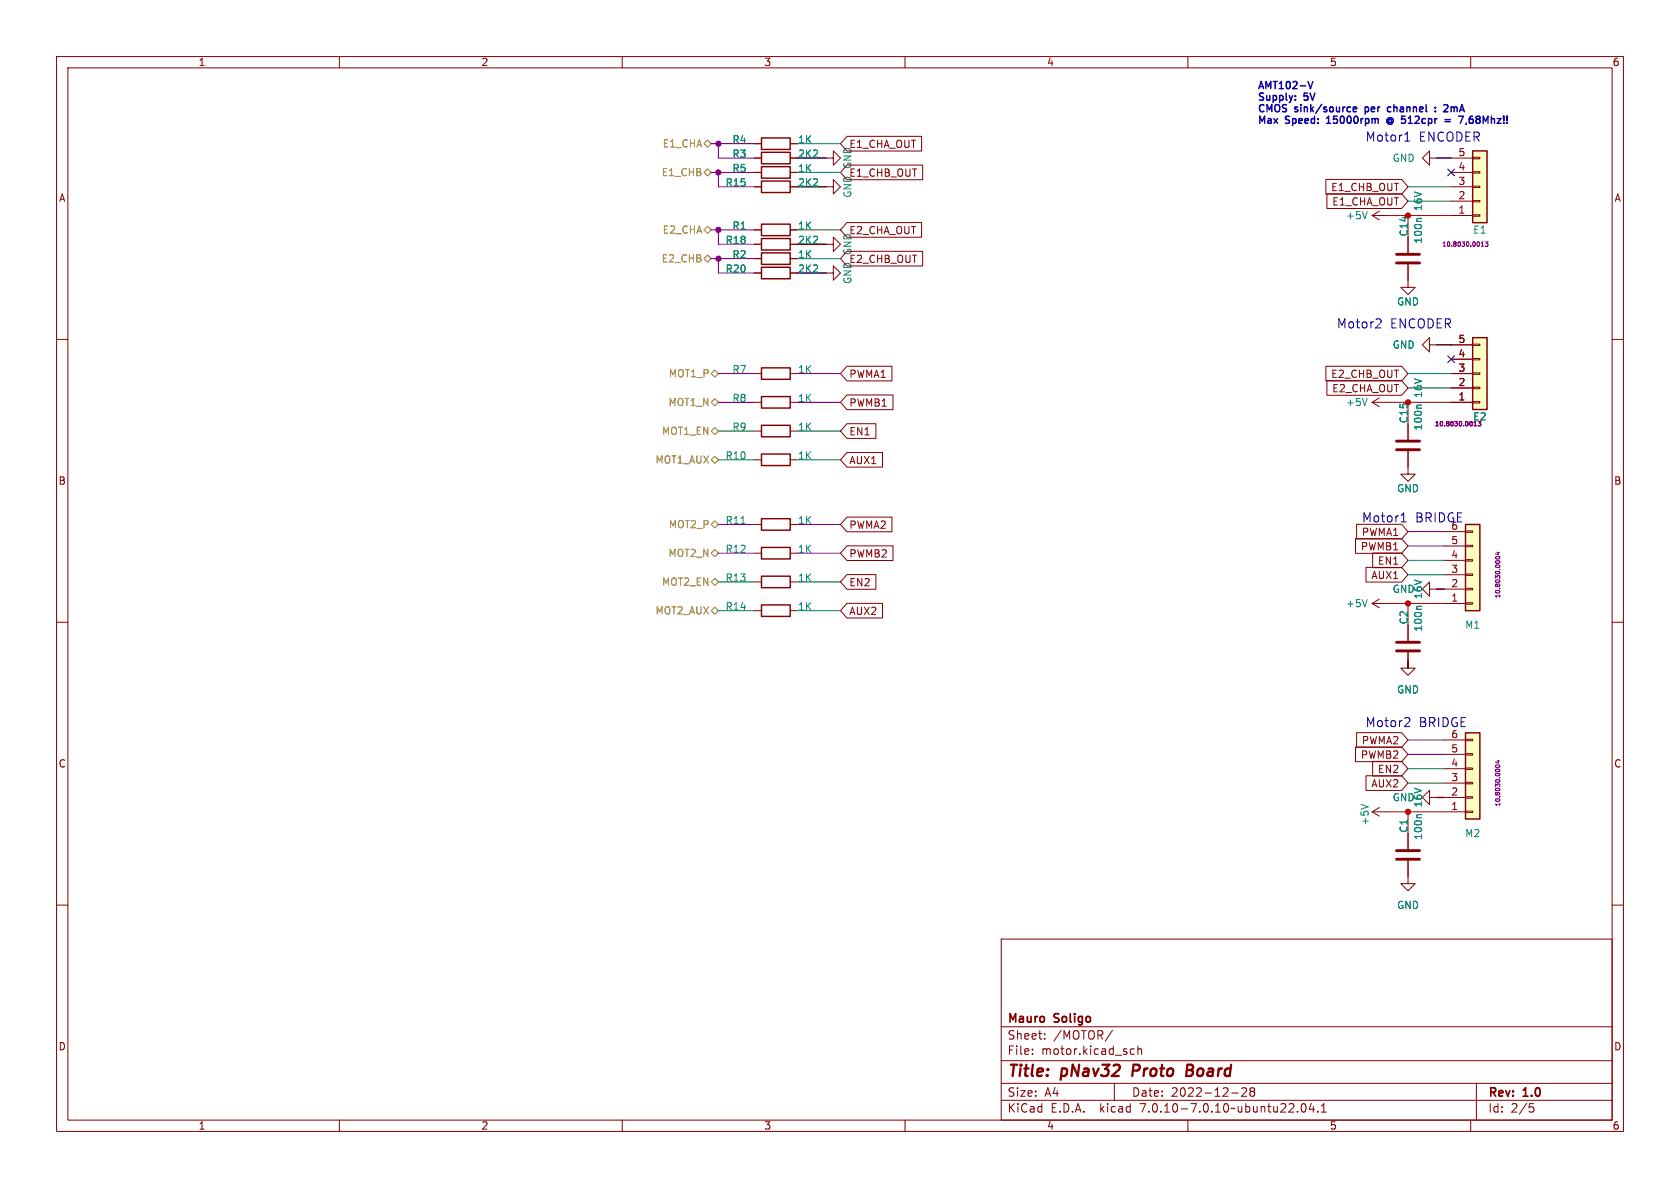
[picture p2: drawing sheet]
<svg xmlns="http://www.w3.org/2000/svg" width="297mm" height="210mm" viewBox="0 0 297 210" stroke-linecap="round" stroke-linejoin="round" font-family="sans-serif">
<g fill="none" stroke="#840000" stroke-width=".18">
<path d="M10 10h277v190h-277zM12 12h273v186h-273zM60 10v2M110 10v2M160 10v2M210 10v2M260 10v2M133.3 33h1.3M133.3 30.5h1.3M133.3 27.9h1.3M133.3 25.4h1.3M139.7 33h1.3"/>
<path d="M139.7 30.5h1.3M139.7 27.9h1.3M139.7 25.4h1.3M146 33h1.3v-1.2l1.3 1.2-1.3 1.3v-1.3M146 27.9h1.3v-1.2l1.3 1.2-1.3 1.3v-1.3M149.7 29.2h13.4v2.6h-13.4l-1.1-1.3zM149.7 24.1h13.2v2.6h-13.2l-1.1-1.3zM149.7 39.3h13.2v2.6h-13.2l-1.1-1.3zM234.4 31.7h13.4l1.1 1.3-1.1 1.3h-13.4zM234.6 34.3h13.2l1.1 1.3-1.1 1.3h-13.2zM242.6 38.1h2.5M242.6 38.1l1.2 .8"/>
<path d="M243.8 37.3l-1.2 .8M252.7 27.9v-1.2l-1.2 1.2 1.2 1.3v-1.3h1.3M256.5 38.1h3.8M256.5 35.6h3.8M256.5 33h3.8M256.5 30.5h3.8M256.5 27.9h3.8M260.3 27.8h1.3v.3h-1.3zM260.3 30.4h1.3v.2h-1.3zM260.3 32.9h1.3v.2h-1.3zM260.3 35.4h1.3v.3h-1.3zM260.3 38h1.3v.2h-1.3z"/>
<path d="M10 60h2M133.3 40.6h1.3M133.3 45.7h1.3M133.3 48.3h1.3M133.3 43.2h1.3M139.7 40.6h1.3M139.7 45.7h1.3M139.7 48.3h1.3M139.7 43.2h1.3M146 43.2h1.3v-1.3l1.3 1.3-1.3 1.3v-1.3M146 48.3h1.3v-1.3l1.3 1.3-1.3 1.2v-1.2M149.7 44.4h13.4v2.6h-13.4l-1.1-1.3z"/>
<path d="M248.9 46.7v4.1h1.3l-1.3 1.3-1.3-1.3h1.3M248.9 41.9v2.8M285 60h2M133.3 76.2h1.3M133.3 71.1h1.3M133.3 66h1.3M139.7 76.2h1.3M139.7 71.1h1.3M139.7 66h1.3M149.7 69.8h8.2v2.6h-8.2l-1.1-1.3zM149.7 74.9h5.1v2.6h-5.1l-1.1-1.3zM149.7 64.7h8v2.6h-8l-1.1-1.3z"/>
<path d="M149.7 80h6.3v2.6h-6.3l-1.1-1.3zM234.4 64.7h13.4l1.1 1.3-1.1 1.3h-13.4zM234.6 67.3h13.2l1.1 1.3-1.1 1.3h-13.2zM242.6 71.1h2.5M242.6 71.1l1.2 .8M243.8 70.4l-1.2 .7M248.9 79.8v4h1.3l-1.3 1.3-1.3-1.3h1.3M248.9 74.9v2.8M252.7 61v-1.3l-1.2 1.3 1.2 1.2v-1.2h1.3M256.5 71.1h3.8M256.5 68.6h3.8M256.5 66h3.8"/>
<path d="M256.5 63.5h3.8M256.5 61h3.8M260.3 60.8h1.3v.3h-1.3zM260.3 63.4h1.3v.2h-1.3zM260.3 65.9h1.3v.3h-1.3zM260.3 68.5h1.3v.2h-1.3zM260.3 71h1.3v.2h-1.3zM133.3 92.7h1.3M133.3 97.8h1.3M133.3 81.3h1.3M139.7 92.7h1.3M139.7 97.8h1.3"/>
<path d="M139.7 81.3h1.3M149.7 96.5h8.2v2.6h-8.2l-1.1-1.3zM149.7 91.4h8v2.6h-8l-1.1-1.3zM239.6 95.2h8.2l1.1 1.3-1.1 1.3h-8.2zM239.8 92.7h8l1.1 1.3-1.1 1.3h-8zM242.7 97.8h5.1l1.1 1.3-1.1 1.3h-5.1zM255.3 99.1h3.8M255.3 96.5h3.8M255.3 94h3.8M259.1 93.9h1.2v.2h-1.2zM259.1 96.4h1.2v.2h-1.2zM259.1 98.9h1.2v.3h-1.2z"/>
<path d="M10 110h2M133.3 102.9h1.3M133.3 108h1.3M139.7 102.9h1.3M139.7 108h1.3M149.7 106.7h6.3v2.5h-6.3l-1.1-1.2zM149.7 101.6h5.1v2.6h-5.1l-1.1-1.3zM241.5 100.3h6.3l1.1 1.3-1.1 1.3h-6.3zM242.6 106.7l1.2 .7M242.6 106.7h2.5M243.8 105.9l-1.2 .8M248.9 115.3v2.8h-1.3l1.3 1.3 1.3-1.3h-1.3v-1.3"/>
<path d="M248.9 110.5v2.8M252.7 104.1v-1.2l-1.2 1.2 1.2 1.3v-1.3h1.3M255.3 106.7h3.8M255.3 104.1h3.8M255.3 101.6h3.8M259.1 101.5h1.2v.2h-1.2zM259.1 104h1.2v.3h-1.2zM259.1 106.6h1.2v.2h-1.2zM285 110h2M239.6 132.1h8.2l1.1 1.3-1.1 1.2h-8.2zM239.8 129.5h8l1.1 1.3-1.1 1.3h-8zM241.5 137.1h6.3l1.1 1.3-1.1 1.3h-6.3z"/>
<path d="M242.7 134.6h5.1l1.1 1.3-1.1 1.3h-5.1zM255.3 138.4h3.8M255.3 135.9h3.8M255.3 133.4h3.8M255.3 130.8h3.8M259.1 130.7h1.2v.2h-1.2zM259.1 133.2h1.2v.3h-1.2zM259.1 135.8h1.2v.2h-1.2zM259.1 138.3h1.2v.3h-1.2zM10 160h2M242.6 143.5h2.5M242.6 143.5l1.2 .8"/>
<path d="M243.8 142.7l-1.2 .8M248.9 152.1v4.1h1.3l-1.3 1.3-1.3-1.3h1.3M248.9 147.3v2.8M252.7 141v-1.3l-1.2 1.3 1.2 1.2v-1.2h1.3M255.3 143.5h3.8M255.3 141h3.8M259.1 140.8h1.2v.3h-1.2zM259.1 143.4h1.2v.2h-1.2zM285 160h2M177 166h108v32h-108zM60 198v2M110 198v2"/>
<path d="M160 198v2M177 194.5h108M177 191.5h108M177 187.5h108M177 181.5h108M182.5 186.3v.1M182.5 185.5v.1M184.7 183.6v.1M184.7 182.8v.1M196.7 182.1l-1.3 2M197 191.5v3M199.9 186.3l.2 .1 .4-.1"/>
<path d="M200.5 185.5l-.4-.1-.2 .1M201.2 185.5l.2-.1 .3 .1 .1 .9M201.2 184.9v1.5M210 198v2M217.7 193.2h1.2M219.5 192.4l.6-.1 .2 .1 .1 .3-.9 1.1h.9M221.2 192.9l-.2-.2 .2-.4 .5 .1 .1 .2-.3 .3M221.2 192.9l-.2 .3v.3l.2 .3 .5-.1 .1-.2-.1-.4-.2-.2M221.2 192.9h.3M229.4 196.5v.1M230.2 195.2l.2-.1a.81 .81 0 0 1 .6 .6 .81 .81 0 0 1-.3 .8l-.2 .1a.81 .81 0 0 1-.3-1.4zM231.8 195l-.3 1.1h.9"/>
<path d="M232.2 195.6v1M233 196.5v.1M233.6 196.6h.9M233.6 195.5l.4-.4v1.5M260 198v2M261 191.5v6.5M270.4 195.1h.7M270.5 195.7h.4l.3 .3-.2 .5-.5 .1"/>
</g>
<path d="M200.4 188.2l-.2 2M209.8 189.2h.7M210.5 189.2l.3 .1M210.6 188.2h-.7l-.2 2 .9-.1M210.7 189.1l-.2 .1" fill="none" stroke="#840000" stroke-width=".4"/>
<path d="M246.9 46.5h4.1M246.9 45h4.1M246.9 79.5h4.1M246.9 78h4.1M246.9 115.1h4.1M246.9 113.5h4.1M246.9 151.9h4.1M246.9 150.4h4.1" fill="none" stroke="#840000" stroke-width=".51"/>
<path d="M241.7 37.4l-.4 1.3M251.3 38.6h-.7l-.1 .2M241.7 70.4l-.4 1.3M251.3 71.6h-.7l-.1 .2M131 92.6h.7M241.7 106l-.4 1.3M251.3 107.2h-.7l-.1 .2M240.6 142.2l1.3 .4M251.3 144h-.7l-.1 .2" fill="none" stroke="#008484" stroke-width=".18"/>
<g fill="#ffffc2" stroke="#ffffc2" stroke-width=".18">
<path d="M259.1 129.5h2.5v15.3h-2.5z"/>
<path d="M259.1 92.7h2.5v15.3h-2.5z"/>
<path d="M260.3 59.7h2.6v12.7h-2.6z"/>
<path d="M260.3 26.7h2.6v12.7h-2.6z"/>
</g>
<g fill="none" stroke="#840000" stroke-width=".25">
<path d="M134.6 39.6h5.1v2.1h-5.1zM134.6 24.4h5.1v2h-5.1zM134.6 32h5.1v2h-5.1zM134.6 26.9h5.1v2.1h-5.1zM134.6 29.5h5.1v2h-5.1zM260.3 26.7h2.6v12.7h-2.6zM134.6 44.7h5.1v2h-5.1zM134.6 47.2h5.1v2.1h-5.1zM134.6 42.2h5.1v2h-5.1zM260.3 59.7h2.6v12.7h-2.6zM134.6 75.2h5.1v2h-5.1zM134.6 65h5.1v2.1h-5.1z"/>
<path d="M134.6 70.1h5.1v2h-5.1zM134.6 91.7h5.1v2h-5.1zM134.6 96.8h5.1v2h-5.1zM134.6 80.3h5.1v2h-5.1zM259.1 92.7h2.5v15.3h-2.5zM134.6 101.9h5.1v2h-5.1zM134.6 106.9h5.1v2.1h-5.1zM259.1 129.5h2.5v15.3h-2.5z"/>
</g>
<g fill="none" stroke="#840084" stroke-width=".18">
<path d="M125.7 30.5h7.6M125.7 25.4h7.6M127 25.4v2.5h6.3M127 30.5v2.5h6.3M125.7 45.7h7.6M125.7 40.6h7.6M127 40.6v2.6h6.3M127 45.7v2.6h6.3M261.9 43.5h.4M261.9 43l.2-.3v.8M262.6 42.7h.5l-.3 .3 .2 .1v.4h-.4M127 71.1h6.3"/>
<path d="M127 66h6.3M141 71.1h7.6M141 66h7.6M260.6 75.3h.4M260.8 74.5v.8M261.8 75.1l-.2 .2-.3-.1M127 92.7h6.3M127 97.8h6.3M141 92.7h7.6M141 97.8h7.6M248.9 94h6.4M248.9 96.5h6.4"/>
<path d="M264.6 97.7h.6M264.7 98.8l-.3-.2a.38 .38 0 0 1 .4-.2 .38 .38 0 0 1 .3 .3l-.2 .1M264.9 97.6v.5l-.6-.2M248.9 130.8h6.4M248.9 133.4h6.4M264.6 134.5h.6M264.7 135.7l-.3-.2a.38 .38 0 0 1 .4-.3 .38 .38 0 0 1 .3 .3l-.2 .2M264.9 134.4v.5l-.6-.2"/>
</g>
<path d="M124.5 25.4l.6-.6 .6 .6-.6 .6zM124.5 30.5l.6-.7 .6 .7-.6 .6zM124.5 40.6l.6-.6 .6 .6-.6 .7zM124.5 45.7l.6-.6 .6 .6-.6 .7zM125.7 66l.7-.6 .6 .6-.6 .7zM125.7 76.2l.7-.6 .6 .6-.6 .6zM125.7 71.1l.7-.6 .6 .6-.6 .7zM125.7 92.7l.7-.6 .6 .6-.6 .6zM125.7 81.3l.7-.7 .6 .7-.6 .6zM126.4 97.2l.6 .6-.6 .6-.7-.6zM125.7 102.9l.7-.7 .6 .7-.6 .6zM125.7 108l.7-.7 .6 .7-.6 .6z" fill="none" stroke="#848400" stroke-width=".18"/>
<g fill="none" stroke="#0000c2" stroke-width=".25">
<path d="M231.2 14.4l.5 1.3 .4-1.3M239.3 19.7h.5M239.3 19l.4-.1 .1 .3-.6 .1M241.3 18.9v1.3M241.3 19.7l.2 .1M241.5 18.9l-.2 .1M245.9 19l-.4-.1-.2 .3 .1 .5h.5M253.7 19.6v.2M253.7 19v.1M256.5 18.9v.9M256.9 18.9l-.4 .1M234.5 21.8h.7"/>
<path d="M234.6 20.8l-.1 .1M245.9 21.1a.3 .3 0 0 0-.4 .1 .3 .3 0 0 0 0 .4 .3 .3 0 0 0 .4 0M246 20.8a.6 .6 0 0 0-.8 .6 .6 .6 0 0 0 .8 .5M255.4 21.1h1M255.4 21.5h1M258.7 20.5l-.5 1.3M259.2 21.7l-.1 .3M260.1 20.5l-.1 .1a.86 .86 0 0 0 0 1.2h.2M260.2 21h-.2l-.3 .3"/>
</g>
<path d="M248.3 24.9h.9M248.5 23.7l.3-.4v1.6M243.5 56.4h.5l.2 .4-.1 .3-.9 .9h1M247.7 92.3h.9M247.9 91l.3-.3v1.6M248.6 126.9h.5l.1 .4v.2l-.9 1h.9" fill="none" stroke="#0000c2" stroke-width=".18"/>
<path d="M245.1 38.1h11.4M248.9 38.1v3.8M245.1 71.1h11.4M248.9 71.1v3.8M245.1 106.7h10.2M248.9 106.7v3.8M245.1 143.5h10.2M248.9 143.5v3.8" fill="none" stroke="#c20000" stroke-width=".18"/>
<g fill="none" stroke="#008400" stroke-width=".18">
<path d="M141 25.4h7.6M141 30.5h7.6M248.9 35.6h7.6M248.9 33h7.6M141 45.7h7.6M141 40.6h7.6M127 76.2h6.3M141 76.2h7.6M248.9 68.6h7.6M248.9 66h7.6M127 81.3h6.3M141 81.3h7.6"/>
<path d="M248.9 99.1h6.4M127 108h6.3M127 102.9h6.3M141 108h7.6M141 102.9h7.6M248.9 101.6h6.4M248.9 138.4h6.4M248.9 135.9h6.4"/>
</g>
<path d="M141 27.9h5M141 33h5M254 27.9h2.5M141 43.2h5M141 48.3h5M254 61h2.5M248.9 116.8v1.3M254 104.1h1.3M254 141h1.3" fill="none" stroke="#000" stroke-width=".25"/>
<path d="M255.9 29.9l1.2 1.2M257.1 29.9l-1.2 1.2M255.9 62.9l1.2 1.2M257.1 62.9l-1.2 1.2" fill="none" stroke="#000084" stroke-width=".18"/>
<g fill="#840084" stroke="#840084" stroke-width=".18">
<circle cx="127" cy="25.4" r=".46"/>
<circle cx="127" cy="45.7" r=".46"/>
<circle cx="127" cy="30.5" r=".46"/>
<circle cx="127" cy="40.6" r=".46"/>
</g>
<g fill="#c20000" stroke="#c20000" stroke-width=".18">
<circle cx="248.9" cy="143.5" r=".46"/>
<circle cx="248.9" cy="106.7" r=".46"/>
<circle cx="248.9" cy="38.1" r=".46"/>
<circle cx="248.9" cy="71.1" r=".46"/>
</g>
<g font-size="2.8" fill="#840000">
<text x="178" y="190.9">Title:</text>
<text x="187.7" y="190.9">pNav32</text>
<text x="201" y="190.9">Proto</text>
<text x="211.4" y="190.9">Board</text>
</g>
<g font-size="2.2" fill="#0000c2">
<text x="241.3" y="25.2">Motor1</text>
<text x="250.8" y="25.2">ENCODER</text>
<text x="236.2" y="58.2">Motor2</text>
<text x="245.7" y="58.2">ENCODER</text>
<text x="240.7" y="92.5">Motor1</text>
<text x="250.2" y="92.5">BRIDGE</text>
<text x="241.3" y="128.7">Motor2</text>
<text x="250.8" y="128.7">BRIDGE</text>
</g>
<g font-size="2.1" fill="#840000">
<text x="178" y="184">Sheet:</text>
<text x="178" y="181.2">Mauro</text>
<text x="186.2" y="184">/MOTOR/</text>
<text x="186.5" y="181.2">Soligo</text>
<text x="178" y="186.7">File:</text>
<text x="184.1" y="186.7">motor.kicad_sch</text>
<text x="178" y="196.9">KiCad</text>
<text x="178" y="194.1">Size:</text>
<text x="184.7" y="194.1">A4</text>
<text x="185.7" y="196.9">E.D.A.</text>
<text x="194.6" y="196.9">kicad</text>
<text x="200" y="194.1">Date:</text>
<text x="201.8" y="196.9">7.0.10-7.0.10~ubuntu22.04.1</text>
<text x="207" y="194.1">2022-12-28</text>
<text x="263" y="194.3">Rev:</text>
<text x="263" y="196.9">Id:</text>
<text x="267.1" y="196.9">2/5</text>
<text x="269.4" y="194.3">1.0</text>
</g>
<g font-size="1.8" fill="#840000">
<text x="35" y="11.9">1</text>
<text x="85" y="11.9">2</text>
<text x="135" y="11.9">3</text>
<text x="185" y="11.9">4</text>
<text x="235" y="11.9">5</text>
<text x="285" y="11.9">6</text>
<text x="150" y="26.4">E1_CHA_OUT</text>
<text x="257.7" y="27.7">5</text>
<text x="10.3" y="35.9">A</text>
<text x="150" y="31.4">E1_CHB_OUT</text>
<text x="150.7" y="35.1" transform="rotate(-90 150.7 35.1)">GND GND</text>
<text x="235.2" y="34">E1_CHB_OUT</text>
<text x="257.7" y="35.3">2</text>
<text x="257.7" y="32.8">3</text>
<text x="257.7" y="30.2">4</text>
<text x="285.3" y="35.9">A</text>
<text x="150" y="41.6">E2_CHA_OUT</text>
<text x="235.4" y="36.5">E1_CHA_OUT</text>
<text x="257.7" y="37.8">1</text>
<text x="150" y="46.7">E2_CHB_OUT</text>
<text x="150.7" y="50.3" transform="rotate(-90 150.7 50.3)">GND GND</text>
<text x="257.7" y="65.8">3</text>
<text x="257.7" y="63.2">4</text>
<text x="257.7" y="60.7">5</text>
<text x="150" y="67">PWMA1</text>
<text x="235.2" y="67">E2_CHB_OUT</text>
<text x="235.4" y="69.5">E2_CHA_OUT</text>
<text x="257.7" y="70.9">1</text>
<text x="257.7" y="68.3">2</text>
<text x="150" y="72.1">PWMB1</text>
<text x="150" y="77.2">EN1</text>
<text x="150" y="82.2">AUX1</text>
<text x="10.3" y="85.9">B</text>
<text x="285.3" y="85.9">B</text>
<text x="150" y="93.7">PWMA2</text>
<text x="240.7" y="94.9">PWMA1</text>
<text x="150" y="98.8">PWMB2</text>
<text x="240.5" y="97.5">PWMB1</text>
<text x="243.5" y="100">EN1</text>
<text x="256.5" y="101.3">3</text>
<text x="256.5" y="98.8">4</text>
<text x="256.5" y="96.3">5</text>
<text x="150" y="103.8">EN2</text>
<text x="242.3" y="102.6">AUX1</text>
<text x="256.5" y="106.4">1</text>
<text x="256.5" y="103.9">2</text>
<text x="150" y="108.9">AUX2</text>
<text x="240.7" y="131.8">PWMA2</text>
<text x="256.5" y="130.6">6</text>
<text x="10.3" y="135.9">C</text>
<text x="240.5" y="134.3">PWMB2</text>
<text x="243.5" y="136.9">EN2</text>
<text x="256.5" y="135.6">4</text>
<text x="256.5" y="133.1">5</text>
<text x="285.3" y="135.9">C</text>
<text x="242.3" y="139.4">AUX2</text>
<text x="256.5" y="143.3">1</text>
<text x="256.5" y="140.7">2</text>
<text x="256.5" y="138.2">3</text>
<text x="10.3" y="185.9">D</text>
<text x="285.3" y="185.9">D</text>
<text x="35" y="199.9">1</text>
<text x="85" y="199.9">2</text>
<text x="135" y="199.9">3</text>
<text x="185" y="199.9">4</text>
<text x="235" y="199.9">5</text>
<text x="285" y="199.9">6</text>
</g>
<g font-size="1.8" fill="#0000c2">
<text x="222.2" y="15.8">AMT102-V</text>
<text x="222.2" y="17.9">Supply:</text>
<text x="230.6" y="17.9">5V</text>
<text x="222.2" y="19.9">CMOS</text>
<text x="222.2" y="22">Max</text>
<text x="227.4" y="22">Speed:</text>
<text x="229" y="19.9">sink/source</text>
<text x="235.1" y="22">15000rpm</text>
<text x="241.9" y="19.9">per</text>
<text x="246.3" y="22">@ 512cpr</text>
<text x="246.4" y="19.9">channel</text>
<text x="255.3" y="19.9">:</text>
<text x="257.4" y="19.9">2mA</text>
<text x="260.6" y="22">7,68Mhz!!</text>
<text x="256.5" y="93.7">6</text>
</g>
<g font-size="1.8" fill="#848400">
<text x="117.1" y="26.3">E1_CHA</text>
<text x="116.9" y="31.3">E1_CHB</text>
<text x="117.1" y="41.5">E2_CHA</text>
<text x="116.9" y="46.6">E2_CHB</text>
<text x="118.1" y="72">MOT1_N</text>
<text x="118.1" y="66.9">MOT1_P</text>
<text x="116.9" y="77.1">MOT1_EN</text>
<text x="115.8" y="82.1">MOT1_AUX</text>
<text x="118.1" y="93.6">MOT2_P</text>
<text x="118.1" y="98.7">MOT2_N</text>
<text x="116.9" y="103.7">MOT2_EN</text>
<text x="115.8" y="108.8">MOT2_AUX</text>
</g>
<g font-size="1.8" fill="#008484">
<text x="129.4" y="25.5">R4</text>
<text x="129.4" y="28.1">R3</text>
<text x="141" y="25.5">1K</text>
<text x="141" y="28.1">2K2</text>
<text x="246.1" y="28.8">GND</text>
<text x="128.2" y="33.2">R15</text>
<text x="129.4" y="30.6">R5</text>
<text x="141" y="30.6">1K</text>
<text x="141" y="33.2">2K2</text>
<text x="129.4" y="40.8">R1</text>
<text x="141" y="40.8">1K</text>
<text x="237.9" y="39">+5V</text>
<text x="249.1" y="41.9" transform="rotate(-90 249.1 41.9)">C14</text>
<text x="251.6" y="37.2" transform="rotate(-90 251.6 37.2)">16V</text>
<text x="260.3" y="41.5">E1</text>
<text x="128.2" y="43.3">R18</text>
<text x="129.4" y="45.9">R2</text>
<text x="141" y="45.9">1K</text>
<text x="141" y="43.3">2K2</text>
<text x="251.6" y="43.2" transform="rotate(-90 251.6 43.2)">100n</text>
<text x="128.2" y="48.4">R20</text>
<text x="141" y="48.4">2K2</text>
<text x="246.9" y="54.2">GND</text>
<text x="246.1" y="61.8">GND</text>
<text x="129.4" y="66.2">R7</text>
<text x="129.4" y="71.3">R8</text>
<text x="141" y="66.2">1K</text>
<text x="141" y="71.3">1K</text>
<text x="237.9" y="72">+5V</text>
<text x="251.6" y="70.2" transform="rotate(-90 251.6 70.2)">16V</text>
<text x="129.4" y="76.3">R9</text>
<text x="141" y="76.3">1K</text>
<text x="249.1" y="74.9" transform="rotate(-90 249.1 74.9)">C15</text>
<text x="251.6" y="76.2" transform="rotate(-90 251.6 76.2)">100n</text>
<text x="128.2" y="81.4">R10</text>
<text x="141" y="81.4">1K</text>
<text x="246.9" y="87.2">GND</text>
<text x="128.2" y="92.8">R11</text>
<text x="141" y="92.8">1K</text>
<text x="128.2" y="97.9">R12</text>
<text x="141" y="97.9">1K</text>
<text x="128.2" y="103">R13</text>
<text x="141" y="103">1K</text>
<text x="237.9" y="107.5">+5V</text>
<text x="246.1" y="105">GND</text>
<text x="251.6" y="105.8" transform="rotate(-90 251.6 105.8)">16V</text>
<text x="128.2" y="108.1">R14</text>
<text x="141" y="108.1">1K</text>
<text x="249.1" y="110.5" transform="rotate(-90 249.1 110.5)">C2</text>
<text x="251.6" y="111.8" transform="rotate(-90 251.6 111.8)">100n</text>
<text x="258.9" y="111.4">M1</text>
<text x="246.9" y="122.8">GND</text>
<text x="246.1" y="141.8">GND</text>
<text x="251.6" y="142.6" transform="rotate(-90 251.6 142.6)">16V</text>
<text x="242.2" y="146" transform="rotate(-90 242.2 146)">+5V</text>
<text x="249.1" y="147.3" transform="rotate(-90 249.1 147.3)">C1</text>
<text x="251.6" y="148.6" transform="rotate(-90 251.6 148.6)">100n</text>
<text x="258.9" y="148.2">M2</text>
<text x="246.9" y="160.9">GND</text>
</g>
<text font-size="1.8" fill="#840084" x="260.3" y="74.5">E2</text>
<g font-size="1.1" fill="#840084">
<text x="254.8" y="43.8">10.8030.0013</text>
<text x="253.5" y="75.6">10.8030.0013</text>
<text x="265.4" y="105.9" transform="rotate(-90 265.4 105.9)">10.8030.0004</text>
<text x="265.4" y="142.7" transform="rotate(-90 265.4 142.7)">10.8030.0004</text>
</g>
</svg>
